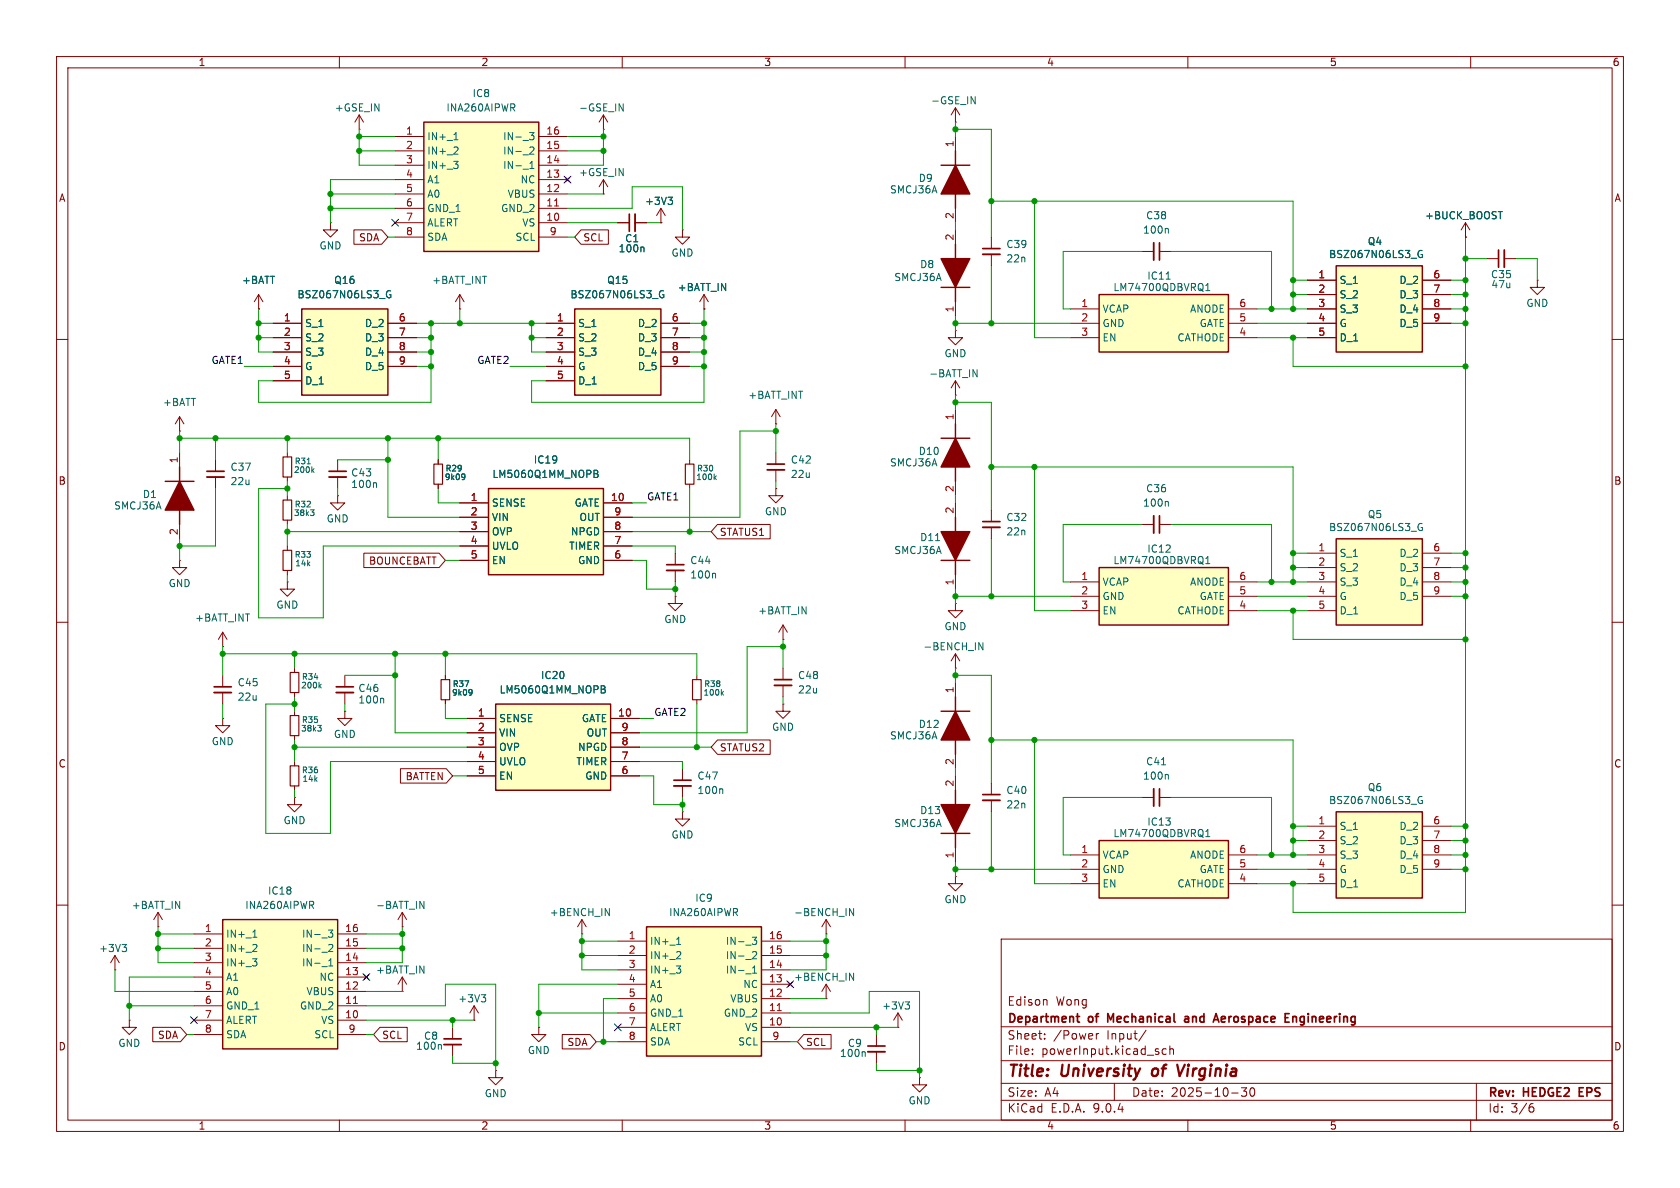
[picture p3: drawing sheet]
<svg xmlns="http://www.w3.org/2000/svg" width="297mm" height="210mm" viewBox="0 0 297 210" stroke-linecap="round" stroke-linejoin="round" font-family="sans-serif">
<g fill="none" stroke="#840000" stroke-width=".18">
<path d="M10 10h277v190h-277zM12 12h273v186h-273zM60 10v2M110 10v2M160 10v2M210 10v2M260 10v2M45.7 54.6h.1M45.7 52.1l-.7 1.2M45.7 52.1l.8 1.2M45.7 52.1v2.5M81.3 54.6h.1"/>
<path d="M81.3 52.1l-.8 1.2M81.3 52.1l.7 1.2M81.3 52.1v2.5M10 60h2M285 60h2M31.7 99.1v1.2h1.3l-1.3 1.3-1.2-1.3h1.2M31.7 99.1h.1M31.7 80v2.6M31.7 92.7v2.6M121.9 81.3v.7M121.9 85.6v.8M137.2 86.4v1.2h1.2l-1.2 1.3-1.3-1.3h1.3"/>
<path d="M137.2 86.4h.1M168.9 88.9v2.5M10 110h2M39.4 114.3h.1M39.4 111.8l-.8 1.2M39.4 111.8l.7 1.2M39.4 111.8v2.5M78.7 119.4v.7M123.2 119.4v.7M168.9 101.6v2.5M285 110h2M61 125.7v1.3h1.2l-1.2 1.3-1.3-1.3h1.3"/>
<path d="M61 125.7h.1M78.7 123.7v.8M123.2 123.7v.8M10 160h2M27.9 163.8h.1M27.9 161.3l-.7 1.3M27.9 161.3l.8 1.3M27.9 161.3v2.5M177 166h108v32h-108zM184.9 176.7l.2 .2v.8M285 160h2M60 198v2"/>
<path d="M110 198v2M160 198v2M177 194.5h108M177 191.5h108M177 187.5h108M177 181.5h108M182.5 186.3v.1M182.5 185.5v.1M184.7 183.6v.1M184.7 182.8v.1M193.8 182.7v1M194.2 182.7l-.2 .1-.2 .2"/>
<path d="M197 191.5v3M202.6 182.1l-1.3 2M204.8 186v.3M206.2 185.5l-.5-.1-.2 .3v.4l.1 .2h.6M206.8 185.5l.2-.1 .4 .1 .1 .9M206.8 184.9v1.5M210 198v2M217.7 193.2h1.2M220.4 192.3l-.5 .6 .4 .1v.7l-.2 .1h-.4l-.2-.1M221.1 192.4l.2-.1a.81 .81 0 0 1 .6 .6 .81 .81 0 0 1-.3 .8l-.1 .1a.81 .81 0 0 1-.4-1.4zM260 198v2M261 191.5v6.5"/>
<path d="M270.6 195.7h.4l.2 .3-.1 .5-.5 .1M271 195.1l-.4 .1"/>
</g>
<g fill="none" stroke="#840000" stroke-width=".3">
<path d="M190.3 179.7h.5M190.5 179.2v1.3l.3 .2M209.5 179.8l.4-.1 .2 .2M215 179.2l.5 1.5M227.2 179.2h.7M228.6 179.7v1M229.1 179.8l-.3-.1-.2 .1M196.3 180.3l-.5-1.1v1.5M210.1 180l-.5 .1a.29 .29 0 0 0-.2 .3 .29 .29 0 0 0 .2 .3l.5-.1M214.6 180.3h.7M227.2 180.7h.7M279.2 193h.5"/>
<path d="M279.9 192.3h-.7v1.5h.7"/>
</g>
<path d="M203.8 189.1l-.2 .7 .4 .4M208.1 188.2l.4 2 1-2" fill="none" stroke="#840000" stroke-width=".4"/>
<path d="M121.2 82h1.5v3.6h-1.5zM78 120.1h1.5v3.6h-1.5zM122.4 120.1h1.6v3.6h-1.6z" fill="none" stroke="#840000" stroke-width=".2"/>
<path d="M126.3 84.4l.3 .4M126.6 84.1l-.4 .4M165.4 95.6h.7M83.3 121.9l.2 .2-.1 .5-.1 .2M83.5 122.3l-.2 .2M127.6 122.5l.3 .4M127.9 122.2l-.4 .4" fill="none" stroke="#006464" stroke-width=".18"/>
<path d="M29.2 85.1h5.1M31.7 82.6v2.5M31.7 90.2v2.5M166.4 99.1h5M168.9 91.4v2.6M168.9 99.1v2.5" fill="none" stroke="#840000" stroke-width=".25"/>
<g fill="#840000" stroke="#840000" stroke-width=".25">
<path d="M31.7 85.1l2.6 5.1h-5.1z"/>
<path d="M166.4 94h5l-2.5 5.1z"/>
</g>
<path d="M39.4 162.6h20.3v22.8h-20.3z" fill="#ffffc2"/>
<path d="M39.4 162.6h20.3v22.8h-20.3z" fill="none" stroke="#840000" stroke-width=".25"/>
<g fill="none" stroke="#840000" stroke-width=".18">
<path d="M58.4 39.4v1.2h1.3l-1.3 1.3-1.3-1.3h1.3M58.4 39.4h.1M137.2 74.9h.1M137.2 72.4v2.5M137.2 72.4l-.8 1.3M137.2 72.4l.7 1.3M38.1 81.3v2M38.1 84.3v2.1M50.8 87.6v.8M50.8 91.9v.8M50.8 96.5v.8M137.2 80v2"/>
<path d="M137.2 83.1v2M175.3 90.2v2M175.3 93.2v2.1M50.8 102.9v1.2h1.3l-1.3 1.3-1.3-1.3h1.3M50.8 102.9h.1M50.8 100.8v.8M138.4 113h.1M138.4 110.5l-.7 1.3M138.4 110.5l.8 1.3M138.4 110.5v2.5M168.9 118.1h.1M168.9 115.6l-.8 1.2"/>
<path d="M168.9 115.6l.8 1.2M168.9 115.6v2.5M138.4 124.5v1.2h1.3l-1.3 1.3-1.2-1.3h1.2M138.4 124.5h.1M34.3 165.1h5.1M34.3 167.6h5.1M34.3 170.2h5.1M34.3 172.7h5.1M34.3 175.3h5.1M34.3 177.8h5.1M59.7 165.1h5.1M59.7 167.6h5.1"/>
<path d="M59.7 170.2h5.1M59.7 172.7h5.1M59.7 175.3h5.1M59.7 177.8h5.1M64.4 172.3l.8 .8M65.2 172.3l-.8 .8M158.7 179.1l-.7 1.2M158.7 179.1l.8 1.2M158.7 179.1v2.5M34.3 180.3h5.1M34.3 182.9h5.1M59.7 180.3h5.1"/>
<path d="M59.7 182.9h5.1M154.9 182.9v2M154.9 185.9v2.1M158.7 181.6h.1"/>
</g>
<g fill="none" stroke="#006464" stroke-width=".18">
<path d="M54.9 90.1h.6l-.3 .4M55.3 90.5l.2 .2v.2l-.2 .2M173 113.6l.8 1.3v-1.3M44.6 169.5h.8l-.4 .5M44.7 165.7h.7M44.8 164.7l.3-.3v1.3M44.9 166.9l.4 .1 .1 .3-.8 .9h.8M45.2 170l.2 .2v.3l-.2 .3M58.1 164.4h.7l-.4 .5 .4 .1v.6l-.2 .1-.5-.1M58.1 167.1l.5-.2 .2 .4-.7 .9h.7M58.1 170.8h.7M58.1 169.9l.4-.4v1.3"/>
<path d="M160 177.1h.8l-.4 .5M160.6 177.6l.2 .2v.3l-.2 .3M152.8 185.9l.2 .2v.7"/>
</g>
<path d="M62.5 177.4h.7" fill="none" stroke="#a90000" stroke-width=".18"/>
<path d="M36.6 83.3h3M135.6 82h3.1M173.7 92.2h3.1M153.4 184.9h3.1" fill="none" stroke="#840000" stroke-width=".3"/>
<path d="M36.6 84.3h3M135.6 83.1h3.1M173.7 93.2h3.1M153.4 185.9h3.1" fill="none" stroke="#840000" stroke-width=".33"/>
<path d="M50 88.4h1.6v3.5h-1.6zM50 97.3h1.6v3.5h-1.6z" fill="none" stroke="#840000" stroke-width=".2"/>
<path d="M53.3 54.6h15.3v15.3h-15.3z" fill="#ffffc2"/>
<path d="M53.3 54.6h15.3v15.3h-15.3zM166.4 77.5h5M168.9 74.9v2.6M168.9 82.6v2.5" fill="none" stroke="#840000" stroke-width=".25"/>
<path d="M48.3 57.2h5M48.3 59.7h5M68.6 57.2h5.1M68.6 59.7h5.1M48.3 62.2h5M48.3 64.8h5M48.3 67.3h5M68.6 62.2h5.1M68.6 64.8h5.1M168.9 72.4v2.5M168.9 85.1v2.5" fill="none" stroke="#840000" stroke-width=".18"/>
<path d="M69 51.4a.59 .59 0 0 0-.7 .6 .59 .59 0 0 0 .7 .6l.1-.5h-.2" fill="none" stroke="#006464" stroke-width=".18"/>
<path d="M168.9 77.5l2.5 5.1h-5z" fill="#840000" stroke="#840000" stroke-width=".25"/>
<path d="M114.3 163.8h20.3v22.9h-20.3z" fill="#ffffc2"/>
<path d="M114.3 163.8h20.3v22.9h-20.3z" fill="none" stroke="#840000" stroke-width=".25"/>
<g fill="none" stroke="#840000" stroke-width=".18">
<path d="M63.5 22.9h.1M63.5 20.3l-.8 1.3M63.5 20.3l.8 1.3M63.5 20.3v2.6M59.7 87.6v1.3h1.3l-1.3 1.3-1.3-1.3h1.3M59.7 87.6h.1M59.7 81.3v2M59.7 84.3v2.1M201.9 92.7h2.1M205 92.7h2M109.2 166.4h5.1M109.2 168.9h5.1"/>
<path d="M109.2 171.5h5.1M109.2 174h5.1M109.2 176.5h5.1M109.2 179.1h5.1M134.6 166.4h5.1M134.6 168.9h5.1M134.6 171.5h5.1M134.6 174h5.1M134.6 176.5h5.1M134.6 179.1h5.1M139.3 173.6l.8 .8M140.1 173.6l-.8 .8"/>
<path d="M109.2 181.6h5.1M109.2 184.2h5.1M134.6 181.6h5.1M134.6 184.2h5.1"/>
</g>
<path d="M66.4 85.3l.2 .2v.7M206.4 88.6l.1 .2v.7M119.6 170.8h.8l-.5 .4M119.6 166.9h.8M119.7 166l.3-.3v1.2M119.8 168.2l.4 .1 .2 .3-.8 .9h.8M120.1 171.2l.3 .3v.3l-.3 .2M133 165.7h.8l-.5 .5 .4 .1v.5l-.2 .1h-.5M133 168.3l.5-.1 .3 .4-.8 .9h.8M133 172h.8M133 171.1l.4-.3v1.2" fill="none" stroke="#006464" stroke-width=".18"/>
<path d="M137.4 178.7h.7" fill="none" stroke="#a90000" stroke-width=".18"/>
<path d="M58.2 83.3h3M205 91.2v3" fill="none" stroke="#840000" stroke-width=".3"/>
<path d="M58.2 84.3h3M204 91.2v3" fill="none" stroke="#840000" stroke-width=".33"/>
<path d="M101.6 54.6h15.2v15.3h-15.2z" fill="#ffffc2"/>
<path d="M101.6 54.6h15.2v15.3h-15.2z" fill="none" stroke="#840000" stroke-width=".25"/>
<g fill="none" stroke="#840000" stroke-width=".18">
<path d="M96.5 57.2h5.1M96.5 59.7h5.1M116.8 57.2h5.1M116.8 59.7h5.1M124.5 54.6h.1M124.5 52.1l-.8 1.2M124.5 52.1l.7 1.2M124.5 52.1v2.5M96.5 62.2h5.1M96.5 64.8h5.1M96.5 67.3h5.1M116.8 62.2h5.1"/>
<path d="M116.8 64.8h5.1M50.8 80v.8M50.8 84.3v.8M52.1 118.1v.8M61 119.4v2M52.1 122.4v.8M61 122.4v2.1"/>
</g>
<path d="M117.3 51.4a.59 .59 0 0 0-.7 .6 .59 .59 0 0 0 .7 .6l.1-.5h-.3M54.3 82h.6M55.2 83.1l.3 .4M55.5 82.8l-.4 .4M56.5 121.2l.3 .4M56.8 120.9l-.4 .4M67.7 123.4l.1 .2v.7" fill="none" stroke="#006464" stroke-width=".18"/>
<path d="M50 80.8h1.6v3.5h-1.6zM51.3 118.9h1.5v3.5h-1.5z" fill="none" stroke="#840000" stroke-width=".2"/>
<path d="M59.4 121.4h3.1" fill="none" stroke="#840000" stroke-width=".3"/>
<path d="M59.4 122.4h3.1" fill="none" stroke="#840000" stroke-width=".33"/>
<path d="M236.2 143.5h15.3v15.3h-15.3z" fill="#ffffc2"/>
<path d="M236.2 143.5h15.3v15.3h-15.3z" fill="none" stroke="#840000" stroke-width=".25"/>
<path d="M231.1 146.1h5.1M231.1 148.6h5.1M231.1 151.1h5.1M231.1 153.7h5.1M231.1 156.2h5.1M251.5 146.1h5M251.5 148.6h5M251.5 151.1h5M251.5 153.7h5" fill="none" stroke="#840000" stroke-width=".18"/>
<path d="M251.4 140.8a.59 .59 0 0 0-.7 .6 .59 .59 0 0 0 .7 .6l.1-.5h-.3" fill="none" stroke="#006464" stroke-width=".18"/>
<path d="M236.2 95.3h15.3v15.2h-15.3z" fill="#ffffc2"/>
<path d="M236.2 95.3h15.3v15.2h-15.3z" fill="none" stroke="#840000" stroke-width=".25"/>
<path d="M231.1 97.8h5.1M251.5 97.8h5M231.1 100.3h5.1M231.1 102.9h5.1M231.1 105.4h5.1M231.1 108h5.1M251.5 100.3h5M251.5 102.9h5M251.5 105.4h5" fill="none" stroke="#840000" stroke-width=".18"/>
<path d="M251.4 92.6a.59 .59 0 0 0-.7 .6 .59 .59 0 0 0 .7 .5l.1-.4h-.3" fill="none" stroke="#006464" stroke-width=".18"/>
<path d="M194.3 100.3h22.9v10.2h-22.9z" fill="#ffffc2"/>
<path d="M194.3 100.3h22.9v10.2h-22.9z" fill="none" stroke="#840000" stroke-width=".25"/>
<g fill="none" stroke="#840000" stroke-width=".18">
<path d="M119.4 97.8v2M119.4 100.8v2.1M189.2 102.9h5.1M189.2 105.4h5.1M189.2 108h5.1M217.2 102.9h5M217.2 105.4h5M217.2 108h5M39.4 127v1.3h1.2l-1.2 1.2-1.3-1.2h1.3M39.4 127h.1M146 176.5h.1M146 174l-.7 1.3"/>
<path d="M146 174l.8 1.3M146 174v2.5"/>
</g>
<path d="M213.2 99.6h.7M213.2 98.7l.3-.3v1.2M126.3 101.3l.2 .2v.7M150.2 172l.7 1.3v-1.3" fill="none" stroke="#006464" stroke-width=".18"/>
<path d="M117.9 99.8h3" fill="none" stroke="#840000" stroke-width=".3"/>
<path d="M117.9 100.8h3" fill="none" stroke="#840000" stroke-width=".33"/>
<path d="M74.9 21.6h20.3v22.9h-20.3z" fill="#ffffc2"/>
<path d="M74.9 21.6h20.3v22.9h-20.3z" fill="none" stroke="#840000" stroke-width=".25"/>
<g fill="none" stroke="#840000" stroke-width=".18">
<path d="M69.8 24.1h5.1M69.8 26.7h5.1M69.8 29.2h5.1M69.8 31.8h5.1M69.8 34.3h5.1M69.8 36.8h5.1M69.8 39.4h5.1M95.2 24.1h5.1M95.2 26.7h5.1M95.2 29.2h5.1M95.2 31.8h5.1M95.2 34.3h5.1"/>
<path d="M95.2 36.8h5.1M95.2 39.4h5.1M99.9 31.4l.8 .7M100.7 31.4l-.8 .7M69.8 41.9h5.1M95.2 41.9h5.1M77.5 81.3v.7M77.5 85.6v.8M39.4 119.4v2M39.4 122.4v2.1M146 165.1h.1M146 162.6l-.7 1.2"/>
<path d="M146 162.6l.8 1.2M146 162.6v2.5"/>
</g>
<path d="M80.2 28.5h.8l-.4 .5M80.3 24.7h.7M80.4 23.7l.2-.3v1.3M80.4 26h.5l.1 .3-.8 .9h.8M80.7 29l.3 .2v.3l-.3 .3M93.6 23.4h.8l-.4 .5 .3 .1v.6l-.1 .1-.5-.1M93.7 26.1l.5-.1 .2 .3-.8 .9h.8M93.7 29.8h.7M93.7 28.9l.3-.4v1.3M82 83.8l.2 .2-.1 .5-.1 .2M82.2 84.2l-.2 .2M150.2 160.6l.7 1.3v-1.3" fill="none" stroke="#006464" stroke-width=".18"/>
<path d="M98 36.4h.8" fill="none" stroke="#a90000" stroke-width=".18"/>
<path d="M37.8 121.4h3.1" fill="none" stroke="#840000" stroke-width=".3"/>
<path d="M37.8 122.4h3.1" fill="none" stroke="#840000" stroke-width=".33"/>
<path d="M76.7 82h1.5v3.6h-1.5z" fill="none" stroke="#840000" stroke-width=".2"/>
<path d="M86.4 86.4h20.3v15.2h-20.3z" fill="#ffffc2"/>
<path d="M86.4 86.4h20.3v15.2h-20.3z" fill="none" stroke="#840000" stroke-width=".25"/>
<g fill="none" stroke="#840000" stroke-width=".18">
<path d="M106.7 34.3h.1M106.7 22.9h.1M106.7 31.8l-.8 1.2M106.7 31.8l.7 1.2M106.7 20.3v2.6M106.7 31.8v2.5M106.7 20.3l-.8 1.3M106.7 20.3l.7 1.3M31.7 76.2h.1M31.7 73.7l-.7 1.2M31.7 73.7l.8 1.2M31.7 73.7v2.5"/>
<path d="M81.3 88.9h5.1M81.3 91.4h5.1M81.3 94h5.1M81.3 96.5h5.1M81.3 99.1h5.1M106.7 88.9h5.1M106.7 91.4h5.1M106.7 94h5.1M106.7 96.5h5.1M106.7 99.1h5.1M119.4 105.4v1.3h1.2l-1.2 1.3-1.3-1.3h1.3M119.4 105.4h.1"/>
<path d="M168.9 106.7v1.3h1.3l-1.3 1.2-1.3-1.2h1.3M168.9 106.7h.1M120.6 135.9v2M120.6 138.9v2.1"/>
</g>
<path d="M109.4 18.4l.8 1.2v-1.2M105 83.1l.6 .2 .1 .2-.3 .2M105 83.7h.4M105.4 83.7l.3 .3v.3l-.7 .1M127.6 139.4l.2 .2v.7" fill="none" stroke="#006464" stroke-width=".18"/>
<path d="M119.1 137.9h3.1" fill="none" stroke="#840000" stroke-width=".3"/>
<path d="M119.1 138.9h3.1" fill="none" stroke="#840000" stroke-width=".33"/>
<path d="M87.6 124.5h20.3v15.2h-20.3z" fill="#ffffc2"/>
<path d="M166.4 29.2h5M168.9 26.7v2.5M168.9 34.3v2.5M166.4 50.8h5M168.9 43.2v2.5M168.9 50.8v2.5M87.6 124.5h20.3v15.2h-20.3z" fill="none" stroke="#840000" stroke-width=".25"/>
<g fill="none" stroke="#840000" stroke-width=".18">
<path d="M168.9 19.1v2.5M168.9 19.1l-.8 1.2M168.9 19.1l.8 1.2M109.2 39.4h2.1M112.3 39.4h2M116.8 39.4h.1M116.8 36.8l-.7 1.3M116.8 36.8l.8 1.3M116.8 36.8v2.6M168.9 21.6h.1M168.9 24.1v2.6M168.9 36.8v2.6"/>
<path d="M120.6 40.6v1.3h1.3l-1.3 1.3-1.2-1.3h1.2M120.6 40.6h.1M168.9 58.4v1.3h1.3l-1.3 1.3-1.3-1.3h1.3M168.9 58.4h.1M168.9 40.6v2.6M168.9 53.3v2.6M175.3 41.9v2M175.3 45v2M201.9 44.5h2.1M205 44.5h2M168.9 69.9h.1M168.9 67.3l-.8 1.3"/>
<path d="M168.9 67.3l.8 1.3M168.9 67.3v2.6M52.1 125.7v.8M52.1 130v.8M52.1 134.6v.8M52.1 138.9v.8M82.5 127h5.1M82.5 129.5h5.1M82.5 132.1h5.1M82.5 134.6h5.1M82.5 137.2h5.1M107.9 127h5.1"/>
<path d="M107.9 129.5h5.1M107.9 132.1h5.1M107.9 134.6h5.1M107.9 137.2h5.1M52.1 141v1.2h1.2l-1.2 1.3-1.3-1.3h1.3M52.1 141h.1"/>
</g>
<path d="M171.7 17.1l.7 1.3v-1.3M118.1 34.9h.8l-.4 .5M118.6 35.4l.3 .2v.3l-.3 .2M113.7 43.7l.1 .2v.6M206.4 40.4l.1 .2v.6M172 65.3l.7 1.3v-1.3M56.2 128.2h.6l-.4 .4M56.6 128.6l.2 .2v.2l-.2 .2M106.3 121.2l.6 .2 .1 .2-.3 .2M106.3 121.8h.4M106.7 121.8l.3 .3v.3l-.7 .1" fill="none" stroke="#006464" stroke-width=".18"/>
<path d="M51.3 126.5h1.5v3.5h-1.5zM51.3 135.4h1.5v3.5h-1.5z" fill="none" stroke="#840000" stroke-width=".2"/>
<path d="M111.3 37.8v3.1M173.7 43.9h3.1M205 42.9v3.1" fill="none" stroke="#840000" stroke-width=".3"/>
<path d="M112.3 37.8v3.1M173.7 45h3.1M204 42.9v3.1" fill="none" stroke="#840000" stroke-width=".33"/>
<g fill="#840000" stroke="#840000" stroke-width=".25">
<path d="M168.9 29.2l2.5 5.1h-5z"/>
<path d="M166.4 45.7h5l-2.5 5.1z"/>
</g>
<path d="M194.3 52.1h22.9v10.1h-22.9z" fill="#ffffc2"/>
<path d="M194.3 52.1h22.9v10.1h-22.9z" fill="none" stroke="#840000" stroke-width=".25"/>
<g fill="none" stroke="#840000" stroke-width=".18">
<path d="M259.1 39.4l-.8 1.2M259.1 39.4l.7 1.2M259.1 39.4v2.5M189.2 54.6h5.1M189.2 57.2h5.1M189.2 59.7h5.1M217.2 54.6h5M217.2 57.2h5M217.2 59.7h5M259.1 41.9h.1M262.9 45.7h2M265.9 45.7h2.1"/>
<path d="M271.8 49.5v1.3h1.2l-1.2 1.3-1.3-1.3h1.3M271.8 49.5h.1"/>
</g>
<path d="M264.9 37.4h.7M206.2 49.3h.7M213.2 51.4h.7M213.2 50.5l.3-.4v1.3" fill="none" stroke="#006464" stroke-width=".18"/>
<path d="M264.9 44.2v3" fill="none" stroke="#840000" stroke-width=".3"/>
<path d="M265.9 44.2v3" fill="none" stroke="#840000" stroke-width=".33"/>
<path d="M236.2 47h15.3v15.2h-15.3z" fill="#ffffc2"/>
<path d="M236.2 47h15.3v15.2h-15.3z" fill="none" stroke="#840000" stroke-width=".25"/>
<path d="M231.1 49.5h5.1M231.1 52.1h5.1M231.1 54.6h5.1M231.1 57.2h5.1M231.1 59.7h5.1M251.5 49.5h5M251.5 52.1h5M251.5 54.6h5M251.5 57.2h5M201.9 141h2.1M205 141h2" fill="none" stroke="#840000" stroke-width=".18"/>
<path d="M251.4 44.3a.59 .59 0 0 0-.7 .6 .59 .59 0 0 0 .7 .6l.1-.5h-.3M205.3 135.2h.8M206.4 136.9l.1 .2v.6" fill="none" stroke="#006464" stroke-width=".18"/>
<path d="M205 139.4v3.1" fill="none" stroke="#840000" stroke-width=".3"/>
<path d="M204 139.4v3.1" fill="none" stroke="#840000" stroke-width=".33"/>
<path d="M194.3 148.6h22.9v10.2h-22.9z" fill="#ffffc2"/>
<path d="M166.4 125.7h5M168.9 123.2v2.5M168.9 130.8v2.6M168.9 139.7v2.5M166.4 147.3h5M168.9 147.3v2.6M194.3 148.6h22.9v10.2h-22.9z" fill="none" stroke="#840000" stroke-width=".25"/>
<g fill="none" stroke="#840000" stroke-width=".18">
<path d="M109.2 39.4h2.1M112.3 39.4h2M116.8 39.4h.1M45.7 54.6h.1M48.3 57.2h5M48.3 59.7h5M62.6 40.6h4.9l1.1 1.3-1.1 1.3h-4.9zM68.6 57.2h5.1M68.6 59.7h5.1M96.5 57.2h5.1M96.5 59.7h5.1M102.7 40.6h4.9v2.6h-4.9l-1.1-1.3z"/>
<path d="M116.8 57.2h5.1M116.8 59.7h5.1M124.5 54.6h.1M231.1 57.2h5.1M231.1 59.7h5.1M231.1 49.5h5.1M231.1 52.1h5.1M231.1 54.6h5.1M251.5 57.2h5M251.5 49.5h5M251.5 52.1h5M251.5 54.6h5"/>
<path d="M259.1 41.9h.1M48.3 62.2h5M48.3 64.8h5M48.3 67.3h5M68.6 62.2h5.1M68.6 64.8h5.1M96.5 62.2h5.1M96.5 64.8h5.1M96.5 67.3h5.1M116.8 62.2h5.1M116.8 64.8h5.1M64.3 97.8h13.3l1.1 1.3-1.1 1.2h-13.3z"/>
<path d="M77.5 81.3v.7M77.5 85.6v.8M81.3 88.9h5.1M81.3 91.4h5.1M81.3 94h5.1M81.3 96.5h5.1M81.3 99.1h5.1M106.7 88.9h5.1M106.7 91.4h5.1M106.7 94h5.1M106.7 96.5h5.1M106.7 99.1h5.1"/>
<path d="M126.8 92.7h9.4v2.6h-9.4l-1.1-1.3zM78.7 119.4v.7M138.4 118.1v2M70.8 135.9h8.1l1.1 1.3-1.1 1.2h-8.1zM78.7 123.7v.8M82.5 127h5.1M82.5 129.5h5.1M82.5 132.1h5.1M82.5 134.6h5.1M82.5 137.2h5.1M107.9 127h5.1M107.9 129.5h5.1"/>
<path d="M107.9 132.1h5.1M107.9 134.6h5.1M107.9 137.2h5.1M126.8 130.8h9.4v2.6h-9.4l-1.1-1.3zM138.4 121.2v2M168.9 120.7v2.5M168.9 133.4v2.5M168.9 137.2v2.5M175.3 138.4v2.1M120.6 143.5v1.3h1.3l-1.3 1.3-1.2-1.3h1.2M120.6 143.5h.1M168.9 154.9v1.3h1.3l-1.3 1.3-1.3-1.3h1.3"/>
<path d="M168.9 154.9h.1M168.9 149.9v2.5M175.3 141.5v2M189.2 151.1h5.1M189.2 153.7h5.1M189.2 156.2h5.1M217.2 151.1h5M217.2 153.7h5M217.2 156.2h5M20.3 171.5h.1M20.3 168.9l-.7 1.3M20.3 168.9l.8 1.3"/>
<path d="M20.3 168.9v2.6M71.1 175.3h.1M71.1 163.8h.1M71.1 172.7l-.7 1.3M71.1 172.7l.8 1.3M71.1 161.3v2.5M71.1 172.7v2.6M71.1 161.3l-.7 1.3M71.1 161.3l.8 1.3M83.8 177.8l-.7 1.3M83.8 177.8l.8 1.3M83.8 177.8v2.5"/>
<path d="M102.9 165.1h.1M102.9 162.6l-.8 1.2M102.9 162.6l.7 1.2M102.9 162.6v2.5M22.9 180.3v1.3h1.2l-1.2 1.3-1.3-1.3h1.3M22.9 180.3h.1M27 181.6h4.9l1.1 1.3-1.1 1.3h-4.9zM67.2 181.6h4.8v2.6h-4.8l-1.2-1.3zM80 181.6v2M80 184.7v2M83.8 180.3h.1M87.6 189.2v1.3h1.3l-1.3 1.3-1.2-1.3h1.2"/>
<path d="M87.6 189.2h.1M95.2 181.6v1.3h1.3l-1.3 1.3-1.2-1.3h1.2M95.2 181.6h.1M99.4 182.9h4.9l1.1 1.3-1.1 1.2h-4.9zM142.1 182.9h4.8v2.5h-4.8l-1.1-1.2zM162.6 190.5v1.3h1.2l-1.2 1.2-1.3-1.2h1.3M162.6 190.5h.1"/>
</g>
<g fill="none" stroke="#006464" stroke-width=".18">
<path d="M118.1 34.9h.8l-.4 .5M118.6 35.4l.3 .2v.3l-.3 .2M264.9 37.4h.7M69 51.4a.59 .59 0 0 0-.7 .6 .59 .59 0 0 0 .7 .6l.1-.5h-.2M113.7 43.7l.1 .2v.6M117.3 51.4a.59 .59 0 0 0-.7 .6 .59 .59 0 0 0 .7 .6l.1-.5h-.3M251.4 44.3a.59 .59 0 0 0-.7 .6 .59 .59 0 0 0 .7 .6l.1-.5h-.3M82 83.8l.2 .2-.1 .5-.1 .2M82.2 84.2l-.2 .2M105 83.1l.6 .2 .1 .2-.3 .2M105 83.7h.4M105.4 83.7l.3 .3v.3l-.7 .1"/>
<path d="M83.3 121.9l.2 .2-.1 .5-.1 .2M83.5 122.3l-.2 .2M106.3 121.2l.6 .2 .1 .2-.3 .2M106.3 121.8h.4M106.7 121.8l.3 .3v.3l-.7 .1M74.2 159.3l.7 1.3v-1.3M213.2 147.9h.7M213.2 147l.3-.4v1.3M21.6 166.9h.8l-.5 .5M22.1 167.4l.3 .3v.3l-.3 .2M85.1 175.8h.8l-.5 .5M85.6 176.3l.3 .3v.3l-.3 .2"/>
<path d="M107 160.6l.7 1.3v-1.3M77.9 184.6l.1 .2v.7"/>
</g>
<g fill="#840000" stroke="#840000" stroke-width=".25">
<path d="M166.4 142.2h5l-2.5 5.1z"/>
<path d="M168.9 125.7l2.5 5.1h-5z"/>
</g>
<path d="M136.9 120.1h3.1M173.7 140.5h3.1M78.5 183.6h3" fill="none" stroke="#840000" stroke-width=".3"/>
<path d="M136.9 121.2h3.1M173.7 141.5h3.1M78.5 184.7h3" fill="none" stroke="#840000" stroke-width=".33"/>
<g fill="none" stroke="#009600" stroke-width=".18">
<path d="M58.4 34.3h11.4M58.4 36.8h11.4M63.5 22.9v6.3h6.3M63.5 26.7h6.3M63.5 24.1h6.3M69.8 31.8h-11.4v7.6M100.3 36.8h11.5v-3.8h8.8v7.6M100.3 39.4h8.9M100.3 26.7h6.4M100.3 24.1h6.4M100.3 34.3h6.4M106.7 22.9v6.3h-6.4"/>
<path d="M114.3 39.4h2.5M168.9 22.9h6.4v19M168.9 21.6v2.5M168.9 39.4v1.2M175.3 35.6h53.3v19M182.9 35.6v24.1h6.3M45.7 57.2h2.6M45.7 54.6v7.6h2.6M45.7 59.7h2.6M68.6 41.9h1.2M73.7 57.2h22.8M73.7 59.7h2.5"/>
<path d="M76.2 57.2v13.9h-30.5v-3.8h2.6M81.3 54.6v2.6M94 59.7h2.5M94 57.2v5h2.5M100.3 41.9h1.3M121.9 57.2h2.6M121.9 59.7h2.6M124.5 54.6v16.5h-30.5v-3.8h2.5M168.9 57.2h20.3M168.9 55.9v2.5M175.3 47v10.2M201.9 44.5h-13.9v10.1h1.2"/>
<path d="M207 44.5h17.8v10.1M222.2 57.2h8.9M222.2 59.7h8.9M222.2 54.6h8.9M228.6 59.7v5.1h30.5M228.6 52.1h2.5M228.6 49.5h2.5M256.5 57.2h2.6M256.5 54.6h2.6M256.5 52.1h2.6M256.5 49.5h2.6M259.1 41.9v119.4h-30.5v-5.1"/>
<path d="M259.1 45.7h3.8M268 45.7h3.8v3.8M31.7 77.5h90.2v3.8M31.7 76.2v3.8M38.1 77.5v3.8M43.2 64.8h5.1M50.8 77.5v2.5M68.6 77.5v13.9h12.7M73.7 64.8h2.5M73.7 62.2h2.5M77.5 77.5v3.8M90.2 64.8h6.3"/>
<path d="M121.9 64.8h2.6M121.9 62.2h2.6M137.2 76.2h-6.4v15.2h-19M137.2 74.9v5.1M168.9 71.1h6.4v19.1M168.9 69.9v2.5M31.7 95.3v3.8M38.1 86.4v10.1h-6.4M50.8 86.4h-5.1v22.8h11.4v-12.7h24.2M50.8 85.1v2.5M50.8 92.7v3.8M50.8 94h30.5"/>
<path d="M59.7 86.4v1.2M59.7 81.3h8.9M77.5 86.4v2.5h3.8M78.7 99.1h2.6M111.8 88.9h2.5M111.8 94h13.9M111.8 96.5h7.6v1.3M111.8 99.1h2.5v5h5.1M121.9 86.4v7.6M137.2 85.1v1.3M168.9 87.6v1.3M175.3 95.3v10.1"/>
<path d="M175.3 82.6h53.3v20.3M182.9 82.6v25.4h6.3M201.9 92.7h-13.9v10.2h1.2M207 92.7h17.8v10.2M228.6 97.8h2.5M256.5 97.8h2.6M39.4 114.3v5.1M39.4 115.6h83.8v3.8M50.8 101.6v1.3M52.1 115.6v2.5M61 119.4h8.8M69.8 115.6v13.9h12.7"/>
<path d="M78.7 115.6v3.8M119.4 102.9v2.5M138.4 114.3h-6.3v15.2h-19.1M138.4 113v5.1M168.9 119.4h6.4v19M168.9 104.1v2.6M168.9 118.1v2.6M168.9 105.4h20.3M222.2 102.9h8.9M222.2 105.4h8.9M222.2 108h8.9M228.6 100.3h2.5"/>
<path d="M228.6 108v5h30.5M256.5 102.9h2.6M256.5 105.4h2.6M256.5 100.3h2.6M39.4 124.5v2.5M52.1 123.2v2.5M52.1 130.8v3.8M52.1 139.7v1.3M52.1 124.5h-5.1v22.8h11.4v-12.7h24.1M52.1 132.1h30.4M61 124.5v1.2M78.7 124.5v2.5h3.8"/>
<path d="M80 137.2h2.5M113 134.6h7.6v1.3M113 137.2h2.6v5h5M113 132.1h12.7M113 127h2.6M123.2 124.5v7.6M138.4 123.2v1.3M168.9 135.9v1.3M175.3 130.8h53.3v20.3M182.9 130.8v25.4h6.3M120.6 141v2.5M168.9 152.4v2.5"/>
<path d="M168.9 153.7h20.3M175.3 143.5v10.2M201.9 141h-13.9v10.1h1.2M207 141h17.8v10.1M222.2 151.1h8.9M222.2 153.7h8.9M222.2 156.2h8.9M228.6 148.6h2.5M228.6 146.1h2.5M256.5 148.6h2.6M256.5 151.1h2.6M256.5 146.1h2.6"/>
<path d="M256.5 153.7h2.6M20.3 171.5v3.8h14M22.9 177.8h11.4M27.9 167.6h6.4M27.9 163.8v6.4h6.4M27.9 165.1h6.4M34.3 172.7h-11.4v7.6M64.8 177.8h13.9v-3.8h8.9v15.2M64.8 175.3h6.3M64.8 167.6h6.3M64.8 165.1h6.3M71.1 163.8v6.4h-6.3"/>
<path d="M95.2 179.1h14M102.9 165.1v6.4h6.3M102.9 168.9h6.3M102.9 166.4h6.3M109.2 174h-14v7.6M109.2 176.5h-2.5v7.7M139.7 179.1h14v-3.8h8.9v15.2M139.7 176.5h6.3M139.7 168.9h6.3M139.7 166.4h6.3M146 165.1v6.4h-6.3M33 182.9h1.3"/>
<path d="M64.8 180.3h19M64.8 182.9h1.2M80 186.7v1.3h7.6M80 180.3v1.3M105.4 184.2h3.8M139.7 184.2h1.3M139.7 181.6h19M154.9 181.6v1.3M154.9 188v1.2h7.7"/>
</g>
<path d="M69.2 38.8l1.3 1.2M70.5 38.8l-1.3 1.2M99.7 31.1l1.2 1.3M100.9 31.1l-1.2 1.3M33.7 179.7l1.2 1.2M34.9 179.7l-1.2 1.2M64.2 172.1l1.2 1.2M65.4 172.1l-1.2 1.2M139.1 173.4l1.2 1.2M140.3 173.4l-1.2 1.2M108.6 181l1.2 1.2M109.8 181l-1.2 1.2" fill="none" stroke="#000084" stroke-width=".18"/>
<g fill="#009600" stroke="#009600" stroke-width=".18">
<circle cx="45.7" cy="59.7" r=".46"/>
<circle cx="45.7" cy="57.2" r=".46"/>
<circle cx="63.5" cy="26.7" r=".46"/>
<circle cx="58.4" cy="34.3" r=".46"/>
<circle cx="58.4" cy="36.8" r=".46"/>
<circle cx="63.5" cy="24.1" r=".46"/>
<circle cx="94" cy="59.7" r=".46"/>
<circle cx="94" cy="57.2" r=".46"/>
<circle cx="124.5" cy="59.7" r=".46"/>
<circle cx="124.5" cy="57.2" r=".46"/>
<circle cx="106.7" cy="26.7" r=".46"/>
<circle cx="106.7" cy="24.1" r=".46"/>
<circle cx="81.3" cy="57.2" r=".46"/>
<circle cx="68.6" cy="77.5" r=".46"/>
<circle cx="77.5" cy="77.5" r=".46"/>
<circle cx="52.1" cy="115.6" r=".46"/>
<circle cx="69.8" cy="115.6" r=".46"/>
<circle cx="78.7" cy="115.6" r=".46"/>
<circle cx="50.8" cy="77.5" r=".46"/>
<circle cx="76.2" cy="62.2" r=".46"/>
<circle cx="76.2" cy="59.7" r=".46"/>
<circle cx="68.6" cy="81.3" r=".46"/>
<circle cx="76.2" cy="64.8" r=".46"/>
<circle cx="76.2" cy="57.2" r=".46"/>
<circle cx="38.1" cy="77.5" r=".46"/>
<circle cx="31.7" cy="77.5" r=".46"/>
<circle cx="50.8" cy="94" r=".46"/>
<circle cx="50.8" cy="86.4" r=".46"/>
<circle cx="31.7" cy="96.5" r=".46"/>
<circle cx="137.2" cy="76.2" r=".46"/>
<circle cx="124.5" cy="62.2" r=".46"/>
<circle cx="124.5" cy="64.8" r=".46"/>
<circle cx="52.1" cy="124.5" r=".46"/>
<circle cx="52.1" cy="132.1" r=".46"/>
<circle cx="39.4" cy="115.6" r=".46"/>
<circle cx="69.8" cy="119.4" r=".46"/>
<circle cx="138.4" cy="114.3" r=".46"/>
<circle cx="182.9" cy="82.6" r=".46"/>
<circle cx="175.3" cy="82.6" r=".46"/>
<circle cx="224.8" cy="102.9" r=".46"/>
<circle cx="228.6" cy="59.7" r=".46"/>
<circle cx="224.8" cy="54.6" r=".46"/>
<circle cx="228.6" cy="102.9" r=".46"/>
<circle cx="228.6" cy="108" r=".46"/>
<circle cx="228.6" cy="97.8" r=".46"/>
<circle cx="259.1" cy="97.8" r=".46"/>
<circle cx="259.1" cy="100.3" r=".46"/>
<circle cx="259.1" cy="105.4" r=".46"/>
<circle cx="259.1" cy="113" r=".46"/>
<circle cx="259.1" cy="64.8" r=".46"/>
<circle cx="259.1" cy="57.2" r=".46"/>
<circle cx="259.1" cy="102.9" r=".46"/>
<circle cx="228.6" cy="100.3" r=".46"/>
<circle cx="259.1" cy="146.1" r=".46"/>
<circle cx="259.1" cy="148.6" r=".46"/>
<circle cx="259.1" cy="153.7" r=".46"/>
<circle cx="259.1" cy="151.1" r=".46"/>
<circle cx="228.6" cy="146.1" r=".46"/>
<circle cx="168.9" cy="71.1" r=".46"/>
<circle cx="182.9" cy="35.6" r=".46"/>
<circle cx="175.3" cy="35.6" r=".46"/>
<circle cx="168.9" cy="22.9" r=".46"/>
<circle cx="175.3" cy="57.2" r=".46"/>
<circle cx="168.9" cy="57.2" r=".46"/>
<circle cx="228.6" cy="52.1" r=".46"/>
<circle cx="228.6" cy="49.5" r=".46"/>
<circle cx="228.6" cy="54.6" r=".46"/>
<circle cx="259.1" cy="45.7" r=".46"/>
<circle cx="259.1" cy="49.5" r=".46"/>
<circle cx="259.1" cy="54.6" r=".46"/>
<circle cx="259.1" cy="52.1" r=".46"/>
<circle cx="228.6" cy="148.6" r=".46"/>
<circle cx="228.6" cy="151.1" r=".46"/>
<circle cx="224.8" cy="151.1" r=".46"/>
<circle cx="228.6" cy="156.2" r=".46"/>
<circle cx="175.3" cy="130.8" r=".46"/>
<circle cx="168.9" cy="119.4" r=".46"/>
<circle cx="175.3" cy="153.7" r=".46"/>
<circle cx="182.9" cy="130.8" r=".46"/>
<circle cx="168.9" cy="105.4" r=".46"/>
<circle cx="175.3" cy="105.4" r=".46"/>
<circle cx="80" cy="180.3" r=".46"/>
<circle cx="106.7" cy="184.2" r=".46"/>
<circle cx="102.9" cy="168.9" r=".46"/>
<circle cx="87.6" cy="188" r=".46"/>
<circle cx="95.2" cy="179.1" r=".46"/>
<circle cx="121.9" cy="94" r=".46"/>
<circle cx="119.4" cy="104.1" r=".46"/>
<circle cx="120.6" cy="142.2" r=".46"/>
<circle cx="102.9" cy="166.4" r=".46"/>
<circle cx="123.2" cy="132.1" r=".46"/>
<circle cx="71.1" cy="167.6" r=".46"/>
<circle cx="71.1" cy="165.1" r=".46"/>
<circle cx="27.9" cy="167.6" r=".46"/>
<circle cx="27.9" cy="165.1" r=".46"/>
<circle cx="22.9" cy="177.8" r=".46"/>
<circle cx="146" cy="168.9" r=".46"/>
<circle cx="146" cy="166.4" r=".46"/>
<circle cx="154.9" cy="181.6" r=".46"/>
<circle cx="168.9" cy="153.7" r=".46"/>
<circle cx="162.6" cy="189.2" r=".46"/>
</g>
<g font-size="2.8" fill="#840000">
<text x="178" y="190.9">Title:</text>
<text x="187.7" y="190.9">University</text>
<text x="204.6" y="190.9">of</text>
<text x="209.8" y="190.9">Virginia</text>
</g>
<g font-size="2.1" fill="#840000">
<text x="178" y="178">Edison</text>
<text x="186.7" y="178">Wong</text>
<text x="178" y="184">Sheet:</text>
<text x="178" y="181.2">Department</text>
<text x="186.2" y="184">/Power</text>
<text x="192.5" y="181.2">of</text>
<text x="195.7" y="184">Input/</text>
<text x="196.5" y="181.2">Mechanical</text>
<text x="210.7" y="181.2">and</text>
<text x="216.5" y="181.2">Aerospace</text>
<text x="229.6" y="181.2">Engineering</text>
<text x="178" y="186.7">File:</text>
<text x="184.1" y="186.7">powerInput.kicad_sch</text>
<text x="178" y="196.9">KiCad</text>
<text x="178" y="194.1">Size:</text>
<text x="184.7" y="194.1">A4</text>
<text x="185.7" y="196.9">E.D.A.</text>
<text x="193.3" y="196.9">9.0.4</text>
<text x="200" y="194.1">Date:</text>
<text x="207" y="194.1">2025-10-30</text>
<text x="263" y="194.3">Rev:</text>
<text x="263" y="196.9">Id:</text>
<text x="267.1" y="196.9">3/6</text>
<text x="269.4" y="194.3">HEDGE2</text>
<text x="279.8" y="194.3">EPS</text>
</g>
<g font-size="1.8" fill="#840000">
<text x="35" y="11.9">1</text>
<text x="85" y="11.9">2</text>
<text x="135" y="11.9">3</text>
<text x="185" y="11.9">4</text>
<text x="235" y="11.9">5</text>
<text x="285" y="11.9">6</text>
<text x="10.3" y="35.9">A</text>
<text x="285.3" y="35.9">A</text>
<text x="63.4" y="42.9">SDA</text>
<text x="103" y="42.9">SCL</text>
<text x="10.3" y="85.9">B</text>
<text x="285.3" y="85.9">B</text>
<text x="127.2" y="94.9">STATUS1</text>
<text x="65.1" y="100">BOUNCEBATT</text>
<text x="10.3" y="135.9">C</text>
<text x="127.2" y="133">STATUS2</text>
<text x="285.3" y="135.9">C</text>
<text x="71.6" y="138.1">BATTEN</text>
<text x="10.3" y="185.9">D</text>
<text x="27.8" y="183.8">SDA</text>
<text x="67.5" y="183.8">SCL</text>
<text x="100.2" y="185.1">SDA</text>
<text x="142.4" y="185.1">SCL</text>
<text x="285.3" y="185.9">D</text>
<text x="35" y="199.9">1</text>
<text x="85" y="199.9">2</text>
<text x="135" y="199.9">3</text>
<text x="185" y="199.9">4</text>
<text x="235" y="199.9">5</text>
<text x="285" y="199.9">6</text>
</g>
<g font-size="1.8" fill="#006464">
<text x="83.4" y="17.4">IC8</text>
<text x="59.1" y="19.9">+GSE_IN</text>
<text x="78.8" y="19.9">INA260AIPWR</text>
<text x="102.3" y="19.9">-GSE_IN</text>
<text x="164.5" y="18.6">-GSE_IN</text>
<text x="75.4" y="25">IN+_1</text>
<text x="75.4" y="27.5">IN+_2</text>
<text x="88.9" y="25">IN-_3</text>
<text x="88.9" y="27.5">IN-_2</text>
<text x="75.4" y="30.1">IN+_3</text>
<text x="75.4" y="32.6">A1</text>
<text x="75.4" y="35.2">A0</text>
<text x="88.9" y="30.1">IN-_1</text>
<text x="89.6" y="35.2">VBUS</text>
<text x="91.9" y="32.6">NC</text>
<text x="102.3" y="31.3">+GSE_IN</text>
<text x="157.2" y="34.4">SMCJ36A</text>
<text x="162.3" y="32.4">D9</text>
<text x="75.4" y="37.7">GND_1</text>
<text x="75.4" y="40.2">ALERT</text>
<text x="88.5" y="37.7">GND_2</text>
<text x="92.2" y="40.2">VS</text>
<text x="113.9" y="36.4">+3V3</text>
<text x="202" y="41.5">100n</text>
<text x="202.5" y="39">C38</text>
<text x="251.8" y="39">+BUCK_BOOST</text>
<text x="56.4" y="44.3">GND</text>
<text x="75.4" y="42.8">SDA</text>
<text x="91" y="42.8">SCL</text>
<text x="109.3" y="44.8">100n</text>
<text x="110.4" y="43">C1</text>
<text x="118.6" y="45.6">GND</text>
<text x="162.6" y="47.6">D8</text>
<text x="177.8" y="44">C39</text>
<text x="177.8" y="46.6">22n</text>
<text x="234.9" y="45.8">BSZ067N06LS3_G</text>
<text x="241.7" y="43.5">Q4</text>
<text x="42.7" y="50.4">+BATT</text>
<text x="52.5" y="52.9">BSZ067N06LS3_G</text>
<text x="59" y="50.4">Q16</text>
<text x="76.3" y="50.4">+BATT_INT</text>
<text x="100.7" y="52.9">BSZ067N06LS3_G</text>
<text x="107.2" y="50.4">Q15</text>
<text x="119.7" y="51.7">+BATT_IN</text>
<text x="158" y="49.9">SMCJ36A</text>
<text x="196.7" y="51.7">LM74700QDBVRQ1</text>
<text x="202.7" y="49.6">IC11</text>
<text x="236.7" y="50.4">S_1</text>
<text x="236.7" y="52.9">S_2</text>
<text x="247.3" y="50.4">D_2</text>
<text x="247.3" y="52.9">D_3</text>
<text x="263.5" y="49.4">C35</text>
<text x="263.5" y="51.2">47u</text>
<text x="53.8" y="58">S_1</text>
<text x="64.4" y="58">D_2</text>
<text x="102.1" y="58">S_1</text>
<text x="112.7" y="58">D_2</text>
<text x="194.8" y="55.5">VCAP</text>
<text x="194.8" y="58">GND</text>
<text x="210.3" y="55.5">ANODE</text>
<text x="212" y="58">GATE</text>
<text x="236.7" y="55.5">S_3</text>
<text x="236.7" y="58">G</text>
<text x="247.3" y="55.5">D_4</text>
<text x="247.3" y="58">D_5</text>
<text x="269.7" y="54.5">GND</text>
<text x="53.8" y="60.6">S_2</text>
<text x="53.8" y="63.1">S_3</text>
<text x="53.8" y="65.6">G</text>
<text x="64.4" y="60.6">D_3</text>
<text x="64.4" y="63.1">D_4</text>
<text x="64.4" y="65.6">D_5</text>
<text x="102.1" y="60.6">S_2</text>
<text x="102.1" y="63.1">S_3</text>
<text x="102.1" y="65.6">G</text>
<text x="112.7" y="60.6">D_3</text>
<text x="112.7" y="63.1">D_4</text>
<text x="112.7" y="65.6">D_5</text>
<text x="166.9" y="63.3">GND</text>
<text x="194.8" y="60.6">EN</text>
<text x="208.1" y="60.6">CATHODE</text>
<text x="236.7" y="60.6">D_1</text>
<text x="28.7" y="72">+BATT</text>
<text x="53.8" y="68.2">D_1</text>
<text x="102.1" y="68.2">D_1</text>
<text x="132.2" y="70.7">+BATT_INT</text>
<text x="164.2" y="66.9">-BATT_IN</text>
<text x="40.6" y="83.4">C37</text>
<text x="94.3" y="82.1">IC19</text>
<text x="139.7" y="82.1">C42</text>
<text x="157.2" y="82.7">SMCJ36A</text>
<text x="162.3" y="80.6">D10</text>
<text x="25.2" y="88.2">D1</text>
<text x="40.6" y="86">22u</text>
<text x="62" y="86.5">100n</text>
<text x="62" y="84.4">C43</text>
<text x="86.9" y="89.8">SENSE</text>
<text x="87" y="84.7">LM5060Q1MM_NOPB</text>
<text x="101.5" y="89.8">GATE</text>
<text x="139.7" y="84.7">22u</text>
<text x="202" y="89.8">100n</text>
<text x="202.5" y="87.2">C36</text>
<text x="20.1" y="90.3">SMCJ36A</text>
<text x="57.7" y="92.6">GND</text>
<text x="86.9" y="92.3">VIN</text>
<text x="86.9" y="94.8">OVP</text>
<text x="100.8" y="94.8">NPGD</text>
<text x="102.3" y="92.3">OUT</text>
<text x="135.1" y="91.3">GND</text>
<text x="162.6" y="95.9">D11</text>
<text x="177.8" y="92.3">C32</text>
<text x="177.8" y="94.8">22n</text>
<text x="234.9" y="94.1">BSZ067N06LS3_G</text>
<text x="241.7" y="91.8">Q5</text>
<text x="86.9" y="97.4">UVLO</text>
<text x="86.9" y="99.9">EN</text>
<text x="100.5" y="97.4">TIMER</text>
<text x="102.1" y="99.9">GND</text>
<text x="121.9" y="99.9">C44</text>
<text x="158" y="98.1">SMCJ36A</text>
<text x="196.7" y="99.9">LM74700QDBVRQ1</text>
<text x="202.7" y="97.9">IC12</text>
<text x="236.7" y="98.7">S_1</text>
<text x="236.7" y="101.2">S_2</text>
<text x="247.3" y="98.7">D_2</text>
<text x="247.3" y="101.2">D_3</text>
<text x="29.7" y="104">GND</text>
<text x="48.8" y="107.8">GND</text>
<text x="121.9" y="102.5">100n</text>
<text x="194.8" y="103.7">VCAP</text>
<text x="194.8" y="106.3">GND</text>
<text x="210.3" y="103.7">ANODE</text>
<text x="212" y="106.3">GATE</text>
<text x="236.7" y="103.7">S_3</text>
<text x="236.7" y="106.3">G</text>
<text x="247.3" y="103.7">D_4</text>
<text x="247.3" y="106.3">D_5</text>
<text x="34.4" y="110.1">+BATT_INT</text>
<text x="117.3" y="110.3">GND</text>
<text x="133.9" y="108.8">+BATT_IN</text>
<text x="166.9" y="111.6">GND</text>
<text x="194.8" y="108.8">EN</text>
<text x="208.1" y="108.8">CATHODE</text>
<text x="236.7" y="108.8">D_1</text>
<text x="163.1" y="115.2">-BENCH_IN</text>
<text x="41.9" y="121.5">C45</text>
<text x="41.9" y="124.1">22u</text>
<text x="63.3" y="124.6">100n</text>
<text x="63.3" y="122.5">C46</text>
<text x="88.2" y="122.8">LM5060Q1MM_NOPB</text>
<text x="95.5" y="120.2">IC20</text>
<text x="141" y="120.2">C48</text>
<text x="141" y="122.8">22u</text>
<text x="37.3" y="131.9">GND</text>
<text x="58.9" y="130.7">GND</text>
<text x="88.1" y="127.9">SENSE</text>
<text x="88.1" y="130.4">VIN</text>
<text x="102.8" y="127.9">GATE</text>
<text x="103.6" y="130.4">OUT</text>
<text x="136.4" y="129.4">GND</text>
<text x="157.2" y="130.9">SMCJ36A</text>
<text x="162.3" y="128.9">D12</text>
<text x="88.1" y="132.9">OVP</text>
<text x="88.1" y="135.5">UVLO</text>
<text x="101.8" y="135.5">TIMER</text>
<text x="102.1" y="132.9">NPGD</text>
<text x="202.5" y="135.5">C41</text>
<text x="88.1" y="138">EN</text>
<text x="103.4" y="138">GND</text>
<text x="123.2" y="140.6">100n</text>
<text x="123.2" y="138">C47</text>
<text x="177.8" y="140.6">C40</text>
<text x="177.8" y="143.1">22n</text>
<text x="202" y="138">100n</text>
<text x="234.9" y="142.3">BSZ067N06LS3_G</text>
<text x="241.7" y="140.1">Q6</text>
<text x="50" y="145.9">GND</text>
<text x="118.6" y="148.4">GND</text>
<text x="158" y="146.4">SMCJ36A</text>
<text x="162.6" y="144.1">D13</text>
<text x="196.7" y="148.2">LM74700QDBVRQ1</text>
<text x="202.7" y="146.2">IC13</text>
<text x="236.7" y="146.9">S_1</text>
<text x="236.7" y="149.5">S_2</text>
<text x="247.3" y="146.9">D_2</text>
<text x="247.3" y="149.5">D_3</text>
<text x="194.8" y="152">VCAP</text>
<text x="194.8" y="154.5">GND</text>
<text x="210.3" y="152">ANODE</text>
<text x="212" y="154.5">GATE</text>
<text x="236.7" y="152">S_3</text>
<text x="236.7" y="154.5">G</text>
<text x="247.3" y="152">D_4</text>
<text x="247.3" y="154.5">D_5</text>
<text x="23.2" y="160.9">+BATT_IN</text>
<text x="43.3" y="160.9">INA260AIPWR</text>
<text x="47.3" y="158.3">IC18</text>
<text x="66.4" y="160.9">-BATT_IN</text>
<text x="122.8" y="159.6">IC9</text>
<text x="166.9" y="159.9">GND</text>
<text x="194.8" y="157.1">EN</text>
<text x="208.1" y="157.1">CATHODE</text>
<text x="236.7" y="157.1">D_1</text>
<text x="39.9" y="166">IN+_1</text>
<text x="53.3" y="166">IN-_3</text>
<text x="97.1" y="162.2">+BENCH_IN</text>
<text x="114.8" y="167.2">IN+_1</text>
<text x="118.2" y="162.2">INA260AIPWR</text>
<text x="128.2" y="167.2">IN-_3</text>
<text x="140.3" y="162.2">-BENCH_IN</text>
<text x="17.4" y="168.5">+3V3</text>
<text x="39.9" y="168.5">IN+_2</text>
<text x="39.9" y="171">IN+_3</text>
<text x="39.9" y="173.6">A1</text>
<text x="53.3" y="168.5">IN-_2</text>
<text x="53.3" y="171">IN-_1</text>
<text x="56.4" y="173.6">NC</text>
<text x="66.4" y="172.3">+BATT_IN</text>
<text x="114.8" y="169.8">IN+_2</text>
<text x="114.8" y="172.3">IN+_3</text>
<text x="128.2" y="169.8">IN-_2</text>
<text x="128.2" y="172.3">IN-_1</text>
<text x="140.3" y="173.6">+BENCH_IN</text>
<text x="39.9" y="176.1">A0</text>
<text x="39.9" y="178.7">GND_1</text>
<text x="52.9" y="178.7">GND_2</text>
<text x="54.1" y="176.1">VBUS</text>
<text x="80.9" y="177.4">+3V3</text>
<text x="114.8" y="174.9">A1</text>
<text x="114.8" y="177.4">A0</text>
<text x="114.8" y="179.9">GND_1</text>
<text x="127.9" y="179.9">GND_2</text>
<text x="129" y="177.4">VBUS</text>
<text x="131.3" y="174.9">NC</text>
<text x="155.9" y="178.7">+3V3</text>
<text x="20.8" y="185.3">GND</text>
<text x="39.9" y="181.2">ALERT</text>
<text x="39.9" y="183.7">SDA</text>
<text x="55.5" y="183.7">SCL</text>
<text x="56.7" y="181.2">VS</text>
<text x="73.5" y="185.8">100n</text>
<text x="74.9" y="184">C8</text>
<text x="114.8" y="182.5">ALERT</text>
<text x="114.8" y="185">SDA</text>
<text x="130.4" y="185">SCL</text>
<text x="131.6" y="182.5">VS</text>
<text x="149.8" y="185.3">C9</text>
<text x="93.2" y="186.5">GND</text>
<text x="148.4" y="187">100n</text>
<text x="85.6" y="194.2">GND</text>
<text x="160.5" y="195.4">GND</text>
</g>
<g font-size="1.8" fill="#a90000">
<text x="71.7" y="23.9">1</text>
<text x="96.5" y="23.9">16</text>
<text x="71.7" y="26.4">2</text>
<text x="71.7" y="29">3</text>
<text x="96.5" y="26.4">15</text>
<text x="96.5" y="29">14</text>
<text x="168.7" y="26.1" transform="rotate(-90 168.7 26.1)">1</text>
<text x="71.7" y="31.5">4</text>
<text x="71.7" y="34">5</text>
<text x="96.5" y="31.5">13</text>
<text x="96.5" y="34">12</text>
<text x="71.7" y="36.6">6</text>
<text x="71.7" y="39.1">7</text>
<text x="71.7" y="41.7">8</text>
<text x="96.5" y="36.6">11</text>
<text x="96.5" y="39.1">10</text>
<text x="97.1" y="41.7">9</text>
<text x="168.7" y="38.8" transform="rotate(-90 168.7 38.8)">2</text>
<text x="168.7" y="42.6" transform="rotate(-90 168.7 42.6)">2</text>
<text x="233" y="49.3">1</text>
<text x="233" y="51.8">2</text>
<text x="253.3" y="49.3">6</text>
<text x="253.3" y="51.8">7</text>
<text x="50.1" y="56.9">1</text>
<text x="50.1" y="59.4">2</text>
<text x="70.4" y="56.9">6</text>
<text x="70.4" y="59.4">7</text>
<text x="98.4" y="56.9">1</text>
<text x="98.4" y="59.4">2</text>
<text x="118.7" y="56.9">6</text>
<text x="118.7" y="59.4">7</text>
<text x="168.7" y="55.3" transform="rotate(-90 168.7 55.3)">1</text>
<text x="191.1" y="54.4">1</text>
<text x="191.1" y="56.9">2</text>
<text x="191.1" y="59.4">3</text>
<text x="219" y="54.4">6</text>
<text x="219" y="56.9">5</text>
<text x="219" y="59.4">4</text>
<text x="233" y="54.4">3</text>
<text x="233" y="56.9">4</text>
<text x="233" y="59.4">5</text>
<text x="253.3" y="54.4">8</text>
<text x="253.3" y="56.9">9</text>
<text x="50.1" y="62">3</text>
<text x="50.1" y="64.5">4</text>
<text x="70.4" y="62">8</text>
<text x="70.4" y="64.5">9</text>
<text x="98.4" y="62">3</text>
<text x="98.4" y="64.5">4</text>
<text x="118.7" y="62">8</text>
<text x="118.7" y="64.5">9</text>
<text x="50.1" y="67.1">5</text>
<text x="98.4" y="67.1">5</text>
<text x="168.7" y="74.4" transform="rotate(-90 168.7 74.4)">1</text>
<text x="31.5" y="82" transform="rotate(-90 31.5 82)">1</text>
<text x="83.1" y="88.6">1</text>
<text x="107.9" y="88.6">10</text>
<text x="168.7" y="87.1" transform="rotate(-90 168.7 87.1)">2</text>
<text x="31.5" y="94.7" transform="rotate(-90 31.5 94.7)">2</text>
<text x="83.1" y="91.2">2</text>
<text x="83.1" y="93.7">3</text>
<text x="108.5" y="91.2">9</text>
<text x="108.5" y="93.7">8</text>
<text x="168.7" y="90.9" transform="rotate(-90 168.7 90.9)">2</text>
<text x="83.1" y="96.3">4</text>
<text x="83.1" y="98.8">5</text>
<text x="108.5" y="96.3">7</text>
<text x="108.5" y="98.8">6</text>
<text x="233" y="97.5">1</text>
<text x="233" y="100.1">2</text>
<text x="253.3" y="97.5">6</text>
<text x="253.3" y="100.1">7</text>
<text x="168.7" y="103.6" transform="rotate(-90 168.7 103.6)">1</text>
<text x="191.1" y="102.6">1</text>
<text x="191.1" y="105.2">2</text>
<text x="191.1" y="107.7">3</text>
<text x="219" y="102.6">6</text>
<text x="219" y="105.2">5</text>
<text x="219" y="107.7">4</text>
<text x="233" y="102.6">3</text>
<text x="233" y="105.2">4</text>
<text x="233" y="107.7">5</text>
<text x="253.3" y="102.6">8</text>
<text x="253.3" y="105.2">9</text>
<text x="168.7" y="122.6" transform="rotate(-90 168.7 122.6)">1</text>
<text x="84.4" y="126.7">1</text>
<text x="84.4" y="129.3">2</text>
<text x="84.4" y="131.8">3</text>
<text x="109.2" y="126.7">10</text>
<text x="109.8" y="129.3">9</text>
<text x="109.8" y="131.8">8</text>
<text x="84.4" y="134.4">4</text>
<text x="84.4" y="136.9">5</text>
<text x="109.8" y="134.4">7</text>
<text x="109.8" y="136.9">6</text>
<text x="168.7" y="135.3" transform="rotate(-90 168.7 135.3)">2</text>
<text x="168.7" y="139.1" transform="rotate(-90 168.7 139.1)">2</text>
<text x="233" y="145.8">1</text>
<text x="233" y="148.3">2</text>
<text x="253.3" y="145.8">6</text>
<text x="253.3" y="148.3">7</text>
<text x="168.7" y="151.8" transform="rotate(-90 168.7 151.8)">1</text>
<text x="191.1" y="150.9">1</text>
<text x="191.1" y="153.4">2</text>
<text x="191.1" y="156">3</text>
<text x="219" y="150.9">6</text>
<text x="219" y="153.4">5</text>
<text x="219" y="156">4</text>
<text x="233" y="150.9">3</text>
<text x="233" y="153.4">4</text>
<text x="233" y="156">5</text>
<text x="253.3" y="150.9">8</text>
<text x="253.3" y="153.4">9</text>
<text x="36.1" y="164.8">1</text>
<text x="36.1" y="167.4">2</text>
<text x="60.9" y="164.8">16</text>
<text x="60.9" y="167.4">15</text>
<text x="111.1" y="166.1">1</text>
<text x="135.8" y="166.1">16</text>
<text x="36.1" y="169.9">3</text>
<text x="36.1" y="172.5">4</text>
<text x="60.9" y="169.9">14</text>
<text x="60.9" y="172.5">13</text>
<text x="111.1" y="168.7">2</text>
<text x="111.1" y="171.2">3</text>
<text x="111.1" y="173.7">4</text>
<text x="135.8" y="168.7">15</text>
<text x="135.8" y="171.2">14</text>
<text x="135.8" y="173.7">13</text>
<text x="36.1" y="175">5</text>
<text x="36.1" y="177.5">6</text>
<text x="60.9" y="175">12</text>
<text x="60.9" y="177.5">11</text>
<text x="111.1" y="176.3">5</text>
<text x="111.1" y="178.8">6</text>
<text x="135.8" y="176.3">12</text>
<text x="135.8" y="178.8">11</text>
<text x="36.1" y="180.1">7</text>
<text x="36.1" y="182.6">8</text>
<text x="60.9" y="180.1">10</text>
<text x="61.5" y="182.6">9</text>
<text x="111.1" y="181.4">7</text>
<text x="111.1" y="183.9">8</text>
<text x="135.8" y="181.4">10</text>
<text x="136.5" y="183.9">9</text>
</g>
<g font-size="1.8" fill="#0f0f0f">
<text x="37.3" y="64.4">GATE1</text>
<text x="84.3" y="64.4">GATE2</text>
<text x="114.3" y="88.6">GATE1</text>
<text x="115.6" y="126.7">GATE2</text>
</g>
<g font-size="1.4" fill="#006464">
<text x="51.9" y="83.8">200k</text>
<text x="52" y="82.3">R31</text>
<text x="78.7" y="83.5">R29</text>
<text x="123.1" y="83.5">R30</text>
<text x="52" y="89.9">R32</text>
<text x="78.5" y="85.1">9k09</text>
<text x="123" y="85.1">100k</text>
<text x="51.9" y="91.4">38k3</text>
<text x="52" y="98.8">R33</text>
<text x="52.1" y="100.3">14k</text>
<text x="53.1" y="121.9">200k</text>
<text x="53.3" y="120.4">R34</text>
<text x="79.8" y="123.2">9k09</text>
<text x="79.9" y="121.6">R37</text>
<text x="124.2" y="123.2">100k</text>
<text x="124.4" y="121.6">R38</text>
<text x="53.1" y="129.5">38k3</text>
<text x="53.3" y="128">R35</text>
<text x="53.3" y="136.9">R36</text>
<text x="53.4" y="138.4">14k</text>
</g>
</svg>
